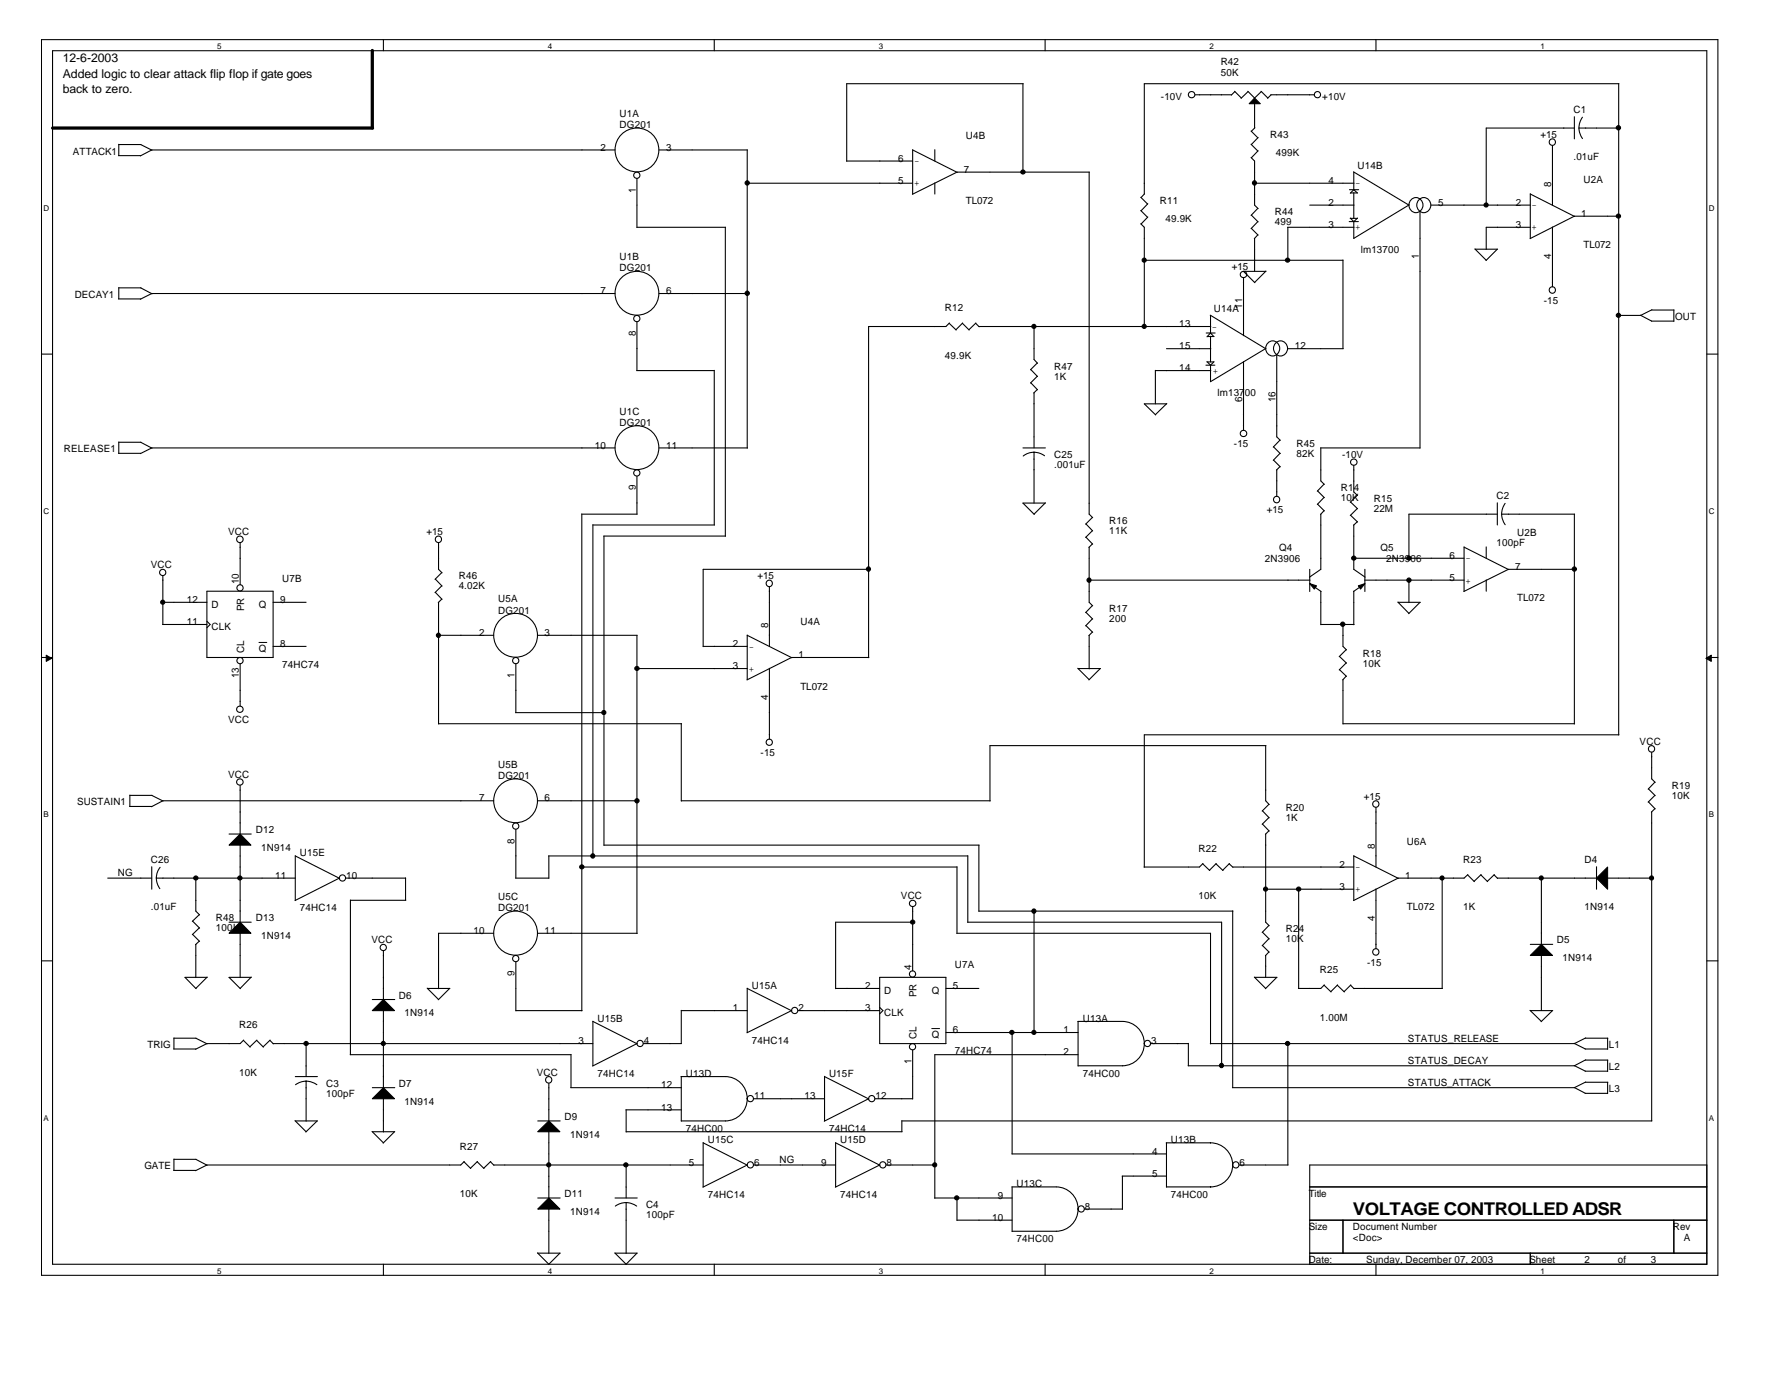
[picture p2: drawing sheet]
<svg xmlns="http://www.w3.org/2000/svg" width="279mm" height="216mm" viewBox="0 0 279 216" stroke-linecap="round" stroke-linejoin="round" font-family="sans-serif">
<g fill="none" stroke="#000" stroke-width=".17">
<path d="M6.5 6.2h262.5v193.5h-262.5zM8.2 7.9h259.1v190h-259.1zM60 6.2v1.7M111.9 6.2v1.7M160.2 13.1v13.9M160.2 13.1h-27.6v12.2M163.7 6.2v1.7M187.2 14.8h5.7M193.4 14.3l1 1M193.4 14.3l-.6 .6M195.4 14.3l1.1 1M195.5 14.3l-1.1 1.1"/>
<path d="M196.5 16.2v3.8M197.5 14.3l1.1 1M197.5 14.3l-1.1 1.1M199 14.8h6.8M199.1 14.8l-.6 .6M215.5 6.2v1.7M246.6 18.3v3.4M247.8 18.4l-.4 .9-.1 .7M253.5 13.1v102M253.6 13.1h-74.4v17.3M18.6 24.4h3.4M18.6 22.6v1.8"/>
<path d="M18.6 22.6h3.5M22 22.6l1.8 .9M96.3 23.5h-72.5l-1.8 .9M99.8 28v7.6M99.8 35.6h13.8M103.2 23.5h13.9M113.6 35.6v48.4M117 28.7h25.9M117 23.5v46.7M132.6 25.2h10.3M142.9 23.4v7M142.9 23.5l7 3.5"/>
<path d="M146.4 23.4v1.8M146.4 28.6v1.8M170.6 26.9v53.6l.5 .6M170.6 26.9h-20.7l-7 3.5M178.7 35l.5 .6v15.6M178.7 33l1 1M178.7 30.9l1 1M179.3 30.3l-.6 .6M179.8 34l-1.1 1.1M179.8 31.9l-1.1 1.1M195.9 24.7l.6 .5v6.9l.5 .6M195.9 22.6l1.1 1"/>
<path d="M195.9 20.5l1.1 1.1M196 33.7l1 1M196 35.8l1 1M196.4 28.7h15.7M196.5 37.3v5.2M196.5 20l-.5 .6M197 32.6l-1.1 1.1M197 34.7l-1.1 1.1M197 36.8l-.6 .6M197 23.6l-1 1.1M197 21.5l-1 1.1M201.7 35.6h10.4"/>
<path d="M201.7 35.6v5.2M205.1 32.1h7M211.3 34.7h1.4M211.3 29.7h1.5M211.5 34.1l.5 .6 .6-.6M211.5 34.2h1.1M211.5 30.2h1.1M212 26.9l8.7 5.2M212 29.7l.6 .5M212 26.9v2.8M212 30.2v4M212 29.7l-.5 .6"/>
<path d="M220.7 32.1l-8.7 5.2v-2.6M221.1 31.2a1.13 1.13 0 0 1 1.8 .9 1.13 1.13 0 0 1-1.8 1 1.22 1.22 0 0 1 0-1.9zM222.3 31.2a1.13 1.13 0 0 1 1.8 .9 1.13 1.13 0 0 1-1.8 1 1.22 1.22 0 0 1 0-1.9zM222.4 33.1v37.1M224.1 32.1h15.6M231 39l1.8 1.7M231 39h3.5M234.5 39l-1.8 1.8M239.7 30.3v7M239.7 30.4l6.9 3.5M239.7 35.6h-6.9v3.5M243.1 22.8v9.3"/>
<path d="M243.1 35.5v9.4M246.6 20h-13.8v12.2M247.3 20l.1 .7 .4 1M247.3 20h6.3M253.6 33.8h-7l-7 3.6M6.5 55.4h1.7M18.6 46.8h3.4M18.6 45v1.8M18.6 45.1h3.5M22 45.1l1.8 .9M96.3 46h-72.5l-1.8 .8M99.7 58h12.2"/>
<path d="M99.8 50.4v7.6M103.2 46h13.9M111.9 58v24.2M148.6 50.6l1.2 1.1M148.7 50.6l-.6 .5h-12.1v51.9M150.7 50.6l1.1 1.1M150.8 50.6l-1.1 1M152.8 50.6l.5 .6M152.8 50.6l-1.1 1M153.3 51.1h36.3M161.4 57.9l1.1 1.1M161.4 59.9l1.1 1.1"/>
<path d="M161.9 51.1v5.2l.6 .6M162.5 56.8l-1.1 1.1M162.5 58.9l-1.1 1.1M179.2 40.7h31.1M181 58h8.6M181 58v5.2M182.7 54.6h6.9M188.9 57.2h1.4M188.9 52.1h1.4M189 56.6l.6 .6 .5-.6M189 56.7h1.1M189.1 52.7h1"/>
<path d="M189.5 49.3l8.7 5.3M189.5 52.1l.6 .6M189.6 49.4v2.8M189.6 52.6v4.1M189.6 52.1l-.6 .6M194.8 43.5v9.1M194.8 56.6v10.8M198.3 42.5h-3.5l1.7 1.8M198.3 42.4l-1.8 1.8M198.3 54.6l-8.7 5.2v-2.7M198.7 53.6a1.13 1.13 0 0 1 1.7 1 1.13 1.13 0 0 1-1.7 .9 1.22 1.22 0 0 1 0-1.9zM199.9 53.6a1.13 1.13 0 0 1 1.8 1 1.13 1.13 0 0 1-1.8 .9 1.22 1.22 0 0 1 0-1.9z"/>
<path d="M200 55.6v12.8l.5 .5M201.7 54.6h8.7M210.3 40.7v13.9M256.9 49.3l1.8 1M258.6 50.3h3.5M258.7 48.5h3.5M258.7 48.5l-1.8 .9h-3.4M262.1 48.5v1.8M267.3 55.4h1.7M18.6 71h3.4M18.6 69.2h3.5M18.6 69.2v1.8"/>
<path d="M22 69.2l1.8 1M96.3 70.1h-72.5l-1.8 .9M99.8 74.6v5.9M103.2 70.1h13.9M160.2 70.1h3.5M161.9 70.8l.7 .1 1 .5M161.9 70.8l-.7 .1-1 .5M161.9 61.5v8.6M161.9 70.8v8M162.5 61l-.6 .5M163.7 78.8h-3.5l1.8 1.7M163.7 78.7l-1.8 1.8"/>
<path d="M182.7 63.2h-3.5l1.8 1.8M182.7 63.2l-1.7 1.7M199.4 72l1.1 1.1M199.4 70l1.1 1M200 73.6v4.1M200.5 73l-.6 .6M200.5 68.9l-1.1 1.1M200.5 71l-1.1 1.1M206.4 76.9l1 1M206.4 78.9l1 1.1M206.8 70.1h15.6M206.9 70.1v5.2l.5 .5"/>
<path d="M207.4 75.8l-1.1 1.1M207.4 77.9l-1.1 1.1M207.4 80l-.6 .5M211.5 78.6l1.1 1.1M212 72.9v4.1l.6 .6M212.6 77.5l-1.1 1.1M212.6 79.6l-1.1 1.1M234.5 78.7v3.5M235.7 78.8l-.4 1-.1 .7M25.5 94.3h6.9M25.5 97.8h6.9M25.5 90.2v7.6"/>
<path d="M32.4 92.6h10.4v10.3h-10.4zM32.4 97.3l.5 .5-.5 .5M37.6 85v6.5M42.8 94.3h5.1M68.2 90.7l1 1.1M68.2 92.7l1 1.1M68.7 85v4.1l.5 .6M68.7 94.3v19.1M68.7 99.5h8.6M69.2 89.6l-1.1 1.1M69.2 91.7l-1.1 1.1M69.2 93.8l-.6 .5"/>
<path d="M84.2 99.5h15.6M91.1 80.5h8.7M91.1 80.5v77.8M92.9 82.2v51.8M92.9 82.2h19M94.5 83.9h19.1M94.6 83.9v48.5M99.8 99.5v46.7M117 99.4v7M117 99.5l7 3.5M120.5 91.9v9.3M136.1 89.1h-26v12.1"/>
<path d="M170.1 82l1 1.1M170.1 84.1l1 1.1M170.1 95.9l1 1M170.1 97.9l1 1.1M170.6 85.7v8.6l.5 .6M170.6 99.5v5.2M170.6 90.8h34.6M171.1 81l-1.1 1.1M171.1 83.1l-1.1 1M171.1 85.2l-.6 .5M171.1 94.8l-1.1 1.1M171.1 96.9l-1.1 1.1"/>
<path d="M171.1 99l-.6 .5M205.1 89.1v3.5M205.1 91.4l1.8 1.2M206.9 80.5v8.6l-1.8 1.3M206.9 92.6v5.2M206.9 97.8h5.2M210.3 97.8v3.4l.6 .6M211.5 80.7l1.1 1M212 82.2v6.9l1.8 1.3M212 92.6v5.2M212 87.4h17.3M212.6 81.7l-.6 .5"/>
<path d="M213.7 90.8h15.6M213.8 89.1v3.5M213.8 91.4l-1.8 1.2M218.9 94.3l1.8 1.7M219 94.3h3.4M220.7 90.8v3.5M222.4 94.3l-1.8 1.8M229.3 85.6v7M229.3 85.7l7 3.5M232.8 85.6v1.8M232.8 90.8v1.8M234.5 80.5h-13.8v6.9"/>
<path d="M235.2 80.5l.1 .7 .4 1M235.2 80.5h11.4M246.6 80.5v32.9M246.6 89.1h-10.4l-6.9 3.5M6.5 102.9h1.7M37.6 104v6.6M42.8 101.2h5.1M68.7 113.3h38M80.7 111.6h13.9M80.8 104v7.6M99.8 104.7h17.2M106.7 113.3v12.1"/>
<path d="M110.1 101.2h6.9M120.5 104.6v11.1M136.1 102.9h-12.1l-7 3.6M168.8 104.6l1.8 1.8M168.8 104.7h3.6M172.3 104.7l-1.8 1.8M198.2 116.7v8.7l.6 .6M198.3 116.7h-43.3v8.7M209.8 102.8l1.1 1M209.8 104.8l1.1 1.1M210.3 106.4v7M210.3 113.3h36.3"/>
<path d="M210.8 101.7l-1.1 1.1M210.8 103.8l-1.1 1.1M210.8 105.9l-.5 .6M253.6 115h-74.4v20.8M258.7 117.8v4.1l.5 .6M267.3 102.9h1.7M16.9 137.5h6.9M20.3 126.3h3.5M20.3 124.5h3.5M20.3 124.5v1.8M23.8 135.7v3.5M23.8 124.5l1.7 .9"/>
<path d="M24.5 137.5l.1 .7 .4 .9M24.5 137.5h21.7M25.1 135.8l-.5 .9-.1 .8M30.7 137.5v5.1l.6 .6M35.9 130.6h3.4M37.6 123v7.6M37.6 132.3v12.1M46.2 134l7 3.5M46.2 134v7M53.1 137.5l-6.9 3.5M54.2 137.5h9.3M63.5 137.4v3.6"/>
<path d="M77.3 125.4h-51.8l-1.8 .9M80.7 137.5h5.3M80.8 129.9v7.6M84.2 125.4h15.6M85.9 134h65.7M86 134v3.5M91.1 135.7h58.8M94.6 132.3h58.7M106.7 125.4h48.4M149.9 135.7v10.4M151.6 134v10.4M153.3 132.3v10.4"/>
<path d="M188.4 135.2l1.1 1.1M188.4 135.2l-.5 .5h-8.7M190.4 135.2l1.1 1.1M190.5 135.2l-1.1 1.1M192.5 135.2l.6 .6M192.5 135.2l-1 1.1M193.1 135.7h18.9M197.7 126.9l1.1 1.1M197.7 129l1.1 1.1M198.2 130.6v13.8l.6 .5M198.2 139.2h13.8M198.7 125.9l-1 1.1"/>
<path d="M198.7 128l-1 1.1M198.7 130.1l-.5 .5M203.4 139.2v15.6M212 134v7M212 134l7 3.5M215.5 126.4v9.3M215.5 139.2v9.3M225.9 137.4v17.4M229.8 137l1.1 1M229.9 136.9l-.6 .6h-10.3l-7 3.5M231.9 137l1.1 1M232 136.9l-1.1 1.1"/>
<path d="M234 137l.5 .5M234 136.9l-1.1 1.1M234.5 137.5h15.5M241.4 137.4v10.5M250 135.7v3.5M251.7 137.5h7M258.2 123.5l1 1.1M258.2 125.5l1 1.1M258.7 127.1v48.4M259.2 122.5l-1.1 1.1M259.2 124.5l-1.1 1.1M259.2 126.6l-.6 .6"/>
<path d="M6.5 150.4h1.7M30.2 144.2l1.1 1.1M30.2 146.3l1.1 1.1M30.7 147.9v5.2M31.2 143.2l-1.1 1.1M31.2 145.3l-1.1 1M31.2 147.3l-.6 .6M32.4 153h-3.4l1.7 1.8M32.4 153l-1.7 1.8M35.9 144.4h3.4M37.6 146.1v7M39.3 153h-3.4l1.8 1.8"/>
<path d="M39.3 153l-1.7 1.8M54.9 140.9v24.2M54.9 141h8.7M58.3 156.5h3.5M60 148.9v7.6M60 158.2v12.1M66.9 154.7l1.8 1.8M66.9 154.8h3.6M70.4 154.8l-1.8 1.7M77.3 146.1h-8.6v8.7M80.8 158.2h10.4M80.8 150.6v7.7"/>
<path d="M84.2 146.1h15.6M92.9 159.9l6.9 3.5M92.9 159.9v7M106.7 158.2h10.3M106.7 158.2v5.2h-5.9M117 154.7v7M117 154.8l7 3.5M124 158.2l-7 3.5M125 158.2h12.8M130.9 154.8h6.9M137.8 153h10.3v10.4h-10.3zM137.8 157.7l.5 .5-.5 .5"/>
<path d="M142.9 142v10M143 144.4h-12.1v10.4M148.1 154.8h5.2M149.8 146.1h39.8v17.3M151.5 144.4h39.8v22.5M153.3 142.6h39.8M161.9 142.6v19.1M168.8 159.9h7a3.5 3.5 0 0 1 3.4 3.5 3.5 3.5 0 0 1-3.4 3.5M168.8 159.9v7M193.1 142.6v27.7M196.4 153l1.8 1.8M196.5 153h3.5"/>
<path d="M197.7 145.9l1.1 1.1M197.7 148l1.1 1.1M198.2 149.6v3.4M198.7 144.9l-1 1.1M198.7 147l-1 1.1M198.7 149l-.5 .6M200 153l-1.8 1.8M207.4 154.2l1.1 1.1M207.4 154.2l-.5 .6h-3.6M209.4 154.2l1.1 1.1M209.5 154.2l-1.1 1.1M211.5 154.2l.6 .6"/>
<path d="M211.6 154.2l-1.1 1.1M212 154.8h13.9M239.6 158.2l1.8 1.7M239.7 158.2h3.5M239.7 147.9h3.5M241.4 149.5v8.7M243.1 158.2l-1.7 1.8M267.3 150.4h1.7M27.2 164.2h3.5M27.2 162.5h3.5M27.2 162.5v1.7M30.7 162.5l1.7 .9"/>
<path d="M38.1 162.9l1.1 1M38.2 162.8l-.6 .6h-5.2l-1.8 .9M40.2 162.9l1.1 1M40.2 162.8l-1.1 1.1M42.3 162.9l.5 .5M42.3 162.8l-1.1 1.1M42.8 163.4h50.1M46.2 175.5l1.7 1.7M46.2 175.5h3.5M46.2 168.6h3.5M47.9 169.3l.8 .1 .9 .4M47.9 169.3l-.7 .1-.9 .4"/>
<path d="M47.9 163.4v5.2M47.9 169.3v6.2M49.7 175.5l-1.8 1.7M54.8 165.1h34.6M58.3 177.1l1.7 1.8M58.3 177.2h3.5M58.3 170.3h3.5M60 172v5.2M61.8 177.2l-1.8 1.8M84.2 175.5h3.5M86 169.6v5.9M86 177.1v10.5"/>
<path d="M89.4 170.3h17.3M89.4 165.1v5.2M98 173.8h8.7M98.1 177.2h43.2M98.1 173.8v3.4M99.8 163.4l-7 3.5M106.7 168.6h6.9a3.5 3.5 0 0 1 3.4 3.4 3.5 3.5 0 0 1-3.4 3.5M106.7 175.5h6.9M106.7 168.6v6.9M110.1 178.9l7 3.5M110.1 178.9v6.9M118 172h11.1"/>
<path d="M129.1 168.6l7 3.5M129.1 168.5v7M130.9 178.9l6.9 3.5M130.9 178.9v6.9M136 172l-6.9 3.5M137.1 172h5.8M141.2 175.5h117.5M141.2 175.5v1.7M142.9 164.4v7.7M148.1 161.7h20.7M158.5 161.6v19.1M168.8 165.1h-22.4v22.5"/>
<path d="M168.8 166.9h7M180.2 163.4h5.9M182.6 178.9h7a3.5 3.5 0 0 1 3.5 3.5 3.5 3.5 0 0 1-3.5 3.4M182.7 178.9v7M186.1 163.3v3.6M201.7 163.3v19.1M246.5 163.3l1.8 .9M246.5 166.8l1.8 .9M246.5 170.2l1.8 1M248.3 164.2h3.5M248.3 167.7h3.5M248.3 171.2h3.5"/>
<path d="M248.3 162.5h3.5M248.3 166h3.5M248.3 169.4h3.5M248.3 162.5l-1.7 .9h-57.1M248.3 169.4l-1.7 .9h-53.6M248.3 165.9l-1.7 1h-60.5M251.8 162.5v1.8M251.8 166v1.7M251.8 169.4v1.8M27.2 183.2h3.5M27.2 181.5v1.7M27.2 181.5h3.5"/>
<path d="M30.7 181.5l1.7 .9M32.4 182.4l-1.8 .9M60 197.9v1.8M72.7 181.9l1 1M72.7 181.8l-.5 .6h-39.8M74.7 181.9l1.1 1M74.8 181.8l-1.1 1.1M76.8 181.9l.6 .5M76.9 181.8l-1.1 1.1M77.3 182.4h32.8M84.2 196.2l1.8 1.7M84.2 196.2h3.5"/>
<path d="M84.2 187.6h3.5M86 189.3v6.9M87.7 196.2l-1.8 1.8M96.3 196.2l1.8 1.7M96.3 196.2h3.5M96.3 187.6h3.5M98.1 188.3l.7 .1 .9 .4M98.1 188.3l-.8 .1-.9 .4M98.1 182.4v5.2M98.1 188.3v7.9M99.8 196.2l-1.8 1.8M111.9 197.9v1.8"/>
<path d="M117 182.4l-6.9 3.5M118 182.4h12.9M137.8 182.4l-7 3.5M138.8 182.4h7.6M146.4 187.6h12.1M149.9 191h8.6M149.9 187.6v3.5M158.5 185.8h6.9a3.5 3.5 0 0 1 3.4 3.5 3.5 3.5 0 0 1-3.4 3.5M158.5 180.7h24.2M158.5 185.8v7M158.5 192.8h7M163.7 197.9v1.8"/>
<path d="M169.9 189.3h5.9M175.7 184.1h7M175.8 184.1v5.2M182.7 185.8h6.9M194.1 182.4h7.6M205.1 185.8h62.2M205.1 191h62.2M205.1 196.2h62.2M210.3 191v5.2M215.5 197.9v1.8M239.7 196.2v1.7M262.1 191v5.2"/>
<path d="M267.3 182.4h-62.2v15.5"/>
<circle cx="186.6" cy="14.8" r=".5"/>
<circle cx="206.3" cy="14.8" r=".49"/>
<circle cx="99.7" cy="27.4" r=".49"/>
<circle cx="99.8" cy="23.5" r="3.4"/>
<circle cx="243.1" cy="22.2" r=".5"/>
<circle cx="99.7" cy="49.9" r=".49"/>
<circle cx="99.8" cy="45.9" r="3.4"/>
<circle cx="194.8" cy="43" r=".5"/>
<circle cx="243.1" cy="45.4" r=".5"/>
<circle cx="99.7" cy="74" r=".49"/>
<circle cx="99.8" cy="70.1" r="3.4"/>
<circle cx="194.8" cy="67.9" r=".5"/>
<circle cx="199.9" cy="78.2" r=".5"/>
<circle cx="212" cy="72.4" r=".5"/>
<circle cx="25.5" cy="89.6" r=".49"/>
<circle cx="37.6" cy="84.4" r=".51"/>
<circle cx="37.6" cy="92" r=".49"/>
<circle cx="68.6" cy="84.4" r=".5"/>
<circle cx="80.7" cy="99.5" r="3.4"/>
<circle cx="120.5" cy="91.3" r=".5"/>
<circle cx="37.6" cy="111" r=".5"/>
<circle cx="37.6" cy="103.4" r=".49"/>
<circle cx="80.8" cy="103.4" r=".49"/>
<circle cx="120.5" cy="116.2" r=".49"/>
<circle cx="258.6" cy="117.2" r=".5"/>
<circle cx="37.6" cy="122.4" r=".5"/>
<circle cx="53.6" cy="137.5" r=".49"/>
<circle cx="80.7" cy="125.4" r="3.4"/>
<circle cx="80.8" cy="129.3" r=".49"/>
<circle cx="215.5" cy="125.9" r=".5"/>
<circle cx="60" cy="148.3" r=".49"/>
<circle cx="80.7" cy="146.1" r="3.4"/>
<circle cx="80.8" cy="150.1" r=".49"/>
<circle cx="124.5" cy="158.2" r=".49"/>
<circle cx="142.9" cy="152.5" r=".49"/>
<circle cx="142.9" cy="141.4" r=".5"/>
<circle cx="215.5" cy="149" r=".5"/>
<circle cx="85.9" cy="169.1" r=".5"/>
<circle cx="100.2" cy="163.4" r=".49"/>
<circle cx="117.5" cy="172" r=".49"/>
<circle cx="136.5" cy="172" r=".49"/>
<circle cx="142.9" cy="163.9" r=".49"/>
<circle cx="179.7" cy="163.4" r=".49"/>
<circle cx="117.5" cy="182.4" r=".49"/>
<circle cx="138.3" cy="182.4" r=".49"/>
<circle cx="169.3" cy="189.3" r=".49"/>
<circle cx="193.5" cy="182.4" r=".49"/>
</g>
<g fill="#000" stroke="#000" stroke-width=".16">
<path d="M7.2 102.6l.9 .5-.9 .4z" fill-rule="evenodd"/>
<path d="M267.2 103.1l.8-.5v.9z" fill-rule="evenodd"/>
</g>
<path d="M58.3 7.9v12.1M8.2 20h50.2" fill="none" stroke="#000" stroke-width=".51"/>
<g fill="#000" stroke="#000" stroke-width=".17">
<path d="M196.5 15.3l.9 .9h-1.8z" fill-rule="evenodd"/>
<path d="M205.1 91.4l1.1 .3-.4 .5z" fill-rule="evenodd"/>
<path d="M212.7 91.7l1.1-.3-.7 .8z" fill-rule="evenodd"/>
<path d="M37.6 130.6l1.7 1.7h-3.4z" fill-rule="evenodd"/>
<path d="M250 137.5l1.8-1.8v3.5z" fill-rule="evenodd"/>
<path d="M37.6 144.4l1.7 1.7h-3.4z" fill-rule="evenodd"/>
<path d="M60 156.5l1.8 1.7h-3.5z" fill-rule="evenodd"/>
<path d="M241.4 147.9l1.7 1.7h-3.4z" fill-rule="evenodd"/>
<path d="M60 170.3l1.8 1.7h-3.5z" fill-rule="evenodd"/>
<path d="M84.2 177.2l1.8-1.7 1.7 1.7z" fill-rule="evenodd"/>
<path d="M86 187.6l1.7 1.7h-3.5z" fill-rule="evenodd"/>
<circle cx="117" cy="28.6" r=".33"/>
<circle cx="160.2" cy="26.9" r=".33"/>
<circle cx="196.5" cy="28.6" r=".33"/>
<circle cx="232.7" cy="32.1" r=".32"/>
<circle cx="253.5" cy="20" r=".33"/>
<circle cx="253.5" cy="33.8" r=".33"/>
<circle cx="117" cy="45.9" r=".33"/>
<circle cx="161.9" cy="51.1" r=".32"/>
<circle cx="179.2" cy="51.1" r=".32"/>
<circle cx="179.2" cy="40.7" r=".32"/>
<circle cx="201.7" cy="40.7" r=".33"/>
<circle cx="253.5" cy="49.4" r=".33"/>
<circle cx="25.5" cy="94.3" r=".32"/>
<circle cx="68.7" cy="99.5" r=".33"/>
<circle cx="136" cy="89.1" r=".33"/>
<circle cx="170.5" cy="90.8" r=".33"/>
<circle cx="210.3" cy="97.7" r=".33"/>
<circle cx="212" cy="87.4" r=".33"/>
<circle cx="220.7" cy="90.8" r=".33"/>
<circle cx="220.7" cy="87.4" r=".33"/>
<circle cx="246.6" cy="89.1" r=".33"/>
<circle cx="94.6" cy="111.6" r=".32"/>
<circle cx="99.8" cy="104.7" r=".33"/>
<circle cx="30.7" cy="137.5" r=".33"/>
<circle cx="37.6" cy="137.5" r=".33"/>
<circle cx="91.1" cy="135.7" r=".33"/>
<circle cx="92.8" cy="134" r=".33"/>
<circle cx="99.8" cy="125.4" r=".33"/>
<circle cx="198.2" cy="139.2" r=".32"/>
<circle cx="203.4" cy="139.2" r=".33"/>
<circle cx="225.8" cy="137.5" r=".32"/>
<circle cx="241.4" cy="137.5" r=".32"/>
<circle cx="258.7" cy="137.5" r=".32"/>
<circle cx="142.9" cy="144.4" r=".33"/>
<circle cx="161.9" cy="142.6" r=".33"/>
<circle cx="48" cy="163.4" r=".33"/>
<circle cx="60" cy="163.4" r=".32"/>
<circle cx="158.5" cy="161.6" r=".33"/>
<circle cx="161.9" cy="161.6" r=".32"/>
<circle cx="191.3" cy="166.8" r=".33"/>
<circle cx="201.7" cy="163.4" r=".33"/>
<circle cx="85.9" cy="182.4" r=".32"/>
<circle cx="98" cy="182.4" r=".33"/>
<circle cx="146.4" cy="182.4" r=".32"/>
<circle cx="149.8" cy="187.5" r=".33"/>
</g>
<path d="M40.6 100.6h1.2M145.9 161h1.3" fill="none" stroke="#000" stroke-width=".16"/>
<text font-size="2.8" x="211.9" y="190.3">VOLTAGE CONTROLLED ADSR</text>
<g font-size="1.9">
<text x="9.8" y="9.8">12-6-2003</text>
<text x="9.8" y="12.1">Added logic to clear attack flip flop if gate goes</text>
<text x="9.8" y="14.5">back to zero.</text>
</g>
<g font-size="1.6">
<text x="191.2" y="10.2">R42</text>
<text x="191.2" y="11.9">50K</text>
<text x="181.8" y="15.6">-10V</text>
<text x="207.1" y="15.6">+10V</text>
<text x="246.4" y="17.7">C1</text>
<text x="94.1" y="23.6">2</text>
<text x="97" y="18.3">U1A</text>
<text x="97" y="20.1">DG201</text>
<text x="104.3" y="23.6">3</text>
<text x="151.3" y="21.8">U4B</text>
<text x="198.9" y="21.6">R43</text>
<text x="241.3" y="21.6">+15</text>
<text x="11.4" y="24.2">ATTACK1</text>
<text x="140.7" y="25.3">6</text>
<text x="140.7" y="28.8">5</text>
<text x="143.2" y="29.2">+</text>
<text x="143.2" y="25.7">-</text>
<text x="151" y="27.1">7</text>
<text x="199.8" y="24.4">499K</text>
<text x="208.1" y="28.8">4</text>
<text x="212.3" y="29.2">-</text>
<text x="212.6" y="26.5">U14B</text>
<text x="243" y="29.3" transform="rotate(-90 243 29.3)">8</text>
<text x="246.4" y="25.1">.01uF</text>
<text x="248" y="28.7">U2A</text>
<text x="99.6" y="30.2" transform="rotate(-90 99.6 30.2)">1</text>
<text x="151.3" y="32">TL072</text>
<text x="181.7" y="32">R11</text>
<text x="182.5" y="34.8">49.9K</text>
<text x="199.6" y="33.7">R44</text>
<text x="199.6" y="35.3">499</text>
<text x="208.1" y="32.2">2</text>
<text x="208.1" y="35.7">3</text>
<text x="225.2" y="32.2">5</text>
<text x="237.4" y="32.2">2</text>
<text x="237.4" y="35.7">3</text>
<text x="239.9" y="32.6">-</text>
<text x="247.6" y="34">1</text>
<text x="97" y="40.8">U1B</text>
<text x="212.3" y="36.1">+</text>
<text x="213.1" y="39.6">lm13700</text>
<text x="222.2" y="40.6" transform="rotate(-90 222.2 40.6)">1</text>
<text x="239.9" y="36.1">+</text>
<text x="243" y="40.6" transform="rotate(-90 243 40.6)">4</text>
<text x="248" y="38.9">TL072</text>
<text x="11.7" y="46.7">DECAY1</text>
<text x="94.1" y="46.1">7</text>
<text x="97" y="42.5">DG201</text>
<text x="104.3" y="46.1">6</text>
<text x="192.9" y="42.3">+15</text>
<text x="241.8" y="47.5">-15</text>
<text x="99.6" y="52.6" transform="rotate(-90 99.6 52.6)">8</text>
<text x="148" y="48.7">R12</text>
<text x="184.7" y="51.2">13</text>
<text x="189.8" y="51.6">-</text>
<text x="190.1" y="48.9">U14A</text>
<text x="194.6" y="48.3" transform="rotate(-90 194.6 48.3)">11</text>
<text x="262.3" y="50.1">OUT</text>
<text x="148" y="56.2">49.9K</text>
<text x="165.1" y="57.9">R47</text>
<text x="165.1" y="59.4">1K</text>
<text x="184.7" y="54.7">15</text>
<text x="184.7" y="58.1">14</text>
<text x="189.9" y="58.5">+</text>
<text x="202.8" y="54.7">12</text>
<text x="97" y="65">U1C</text>
<text x="190.7" y="62">lm13700</text>
<text x="194.6" y="63" transform="rotate(-90 194.6 63)">6</text>
<text x="199.8" y="63" transform="rotate(-90 199.8 63)">16</text>
<text x="10" y="70.8">RELEASE1</text>
<text x="93.2" y="70.2">10</text>
<text x="97" y="66.7">DG201</text>
<text x="104.3" y="70.2">11</text>
<text x="165.1" y="71.7">C25</text>
<text x="193.3" y="70">-15</text>
<text x="203.1" y="70">R45</text>
<text x="203.1" y="71.5">82K</text>
<text x="210.2" y="71.7">-10V</text>
<text x="99.6" y="76.8" transform="rotate(-90 99.6 76.8)">9</text>
<text x="165.1" y="73.3">.001uF</text>
<text x="210" y="76.9">R14</text>
<text x="35.7" y="83.8">VCC</text>
<text x="66.8" y="83.8">+15</text>
<text x="173.7" y="82.1">R16</text>
<text x="173.7" y="83.6">11K</text>
<text x="198.4" y="80.3">+15</text>
<text x="210" y="78.4">10K</text>
<text x="215.2" y="78.6">R15</text>
<text x="215.2" y="80.2">22M</text>
<text x="234.4" y="78.1">C2</text>
<text x="237.6" y="83.9">U2B</text>
<text x="23.6" y="89">VCC</text>
<text x="198.1" y="87.9">2N3906</text>
<text x="200.3" y="86.2">Q4</text>
<text x="216.2" y="86.2">Q5</text>
<text x="217.1" y="87.9">2N3906</text>
<text x="227" y="87.5">6</text>
<text x="229.5" y="87.9">-</text>
<text x="234.4" y="85.5">100pF</text>
<text x="237.3" y="89.2">7</text>
<text x="29.3" y="94.4">12</text>
<text x="33.1" y="95.2">D</text>
<text x="37.4" y="91.5" transform="rotate(-90 37.4 91.5)">10</text>
<text x="38.2" y="95.7" transform="rotate(-90 38.2 95.7)">PR</text>
<text x="40.6" y="95.2">Q</text>
<text x="43.9" y="94.4">9</text>
<text x="44.2" y="91.1">U7B</text>
<text x="71.8" y="90.7">R46</text>
<text x="71.8" y="92.2">4.02K</text>
<text x="78" y="94.3">U5A</text>
<text x="118.6" y="90.7">+15</text>
<text x="173.7" y="95.9">R17</text>
<text x="227" y="90.9">5</text>
<text x="229.5" y="91.4">+</text>
<text x="237.6" y="94.1">TL072</text>
<text x="29.3" y="97.9">11</text>
<text x="33.1" y="98.6">CLK</text>
<text x="43.9" y="101.3">8</text>
<text x="75.1" y="99.6">2</text>
<text x="78" y="96.1">DG201</text>
<text x="85.3" y="99.6">3</text>
<text x="114.8" y="101.3">2</text>
<text x="117.3" y="101.7">-</text>
<text x="120.3" y="98.4" transform="rotate(-90 120.3 98.4)">8</text>
<text x="125.3" y="97.8">U4A</text>
<text x="173.7" y="97.5">200</text>
<text x="37.4" y="106.2" transform="rotate(-90 37.4 106.2)">13</text>
<text x="38.2" y="102.2" transform="rotate(-90 38.2 102.2)">CL</text>
<text x="40.6" y="102.1">Q</text>
<text x="44.2" y="104.5">74HC74</text>
<text x="80.6" y="106.2" transform="rotate(-90 80.6 106.2)">1</text>
<text x="114.8" y="104.8">3</text>
<text x="117.3" y="105.2">+</text>
<text x="125.1" y="103">1</text>
<text x="125.3" y="108">TL072</text>
<text x="213.4" y="102.8">R18</text>
<text x="213.4" y="104.4">10K</text>
<text x="35.7" y="113.2">VCC</text>
<text x="120.3" y="109.6" transform="rotate(-90 120.3 109.6)">4</text>
<text x="119.1" y="118.3">-15</text>
<text x="256.8" y="116.6">VCC</text>
<text x="35.7" y="121.8">VCC</text>
<text x="75.1" y="125.5">7</text>
<text x="78" y="120.2">U5B</text>
<text x="78" y="122">DG201</text>
<text x="85.3" y="125.5">6</text>
<text x="213.6" y="125.3">+15</text>
<text x="261.8" y="123.5">R19</text>
<text x="261.8" y="125.1">10K</text>
<text x="12.1" y="126.1">SUSTAIN1</text>
<text x="40" y="130.4">D12</text>
<text x="201.4" y="127">R20</text>
<text x="201.4" y="128.5">1K</text>
<text x="18.4" y="137.2">NG</text>
<text x="23.6" y="135.1">C26</text>
<text x="40.9" y="133.2">1N914</text>
<text x="43.1" y="137.6">11</text>
<text x="46.9" y="134.1">U15E</text>
<text x="54.2" y="137.6">10</text>
<text x="80.6" y="132.1" transform="rotate(-90 80.6 132.1)">8</text>
<text x="187.7" y="133.3">R22</text>
<text x="209.8" y="135.8">2</text>
<text x="212.3" y="136.3">-</text>
<text x="215.3" y="132.9" transform="rotate(-90 215.3 132.9)">8</text>
<text x="220" y="137.6">1</text>
<text x="220.3" y="132.3">U6A</text>
<text x="229.2" y="135.1">R23</text>
<text x="248.2" y="135.1">D4</text>
<text x="23.6" y="142.5">.01uF</text>
<text x="46.9" y="142.7">74HC14</text>
<text x="78" y="141">U5C</text>
<text x="78" y="142.7">DG201</text>
<text x="141.1" y="140.8">VCC</text>
<text x="187.7" y="140.8">10K</text>
<text x="209.8" y="139.3">3</text>
<text x="212.3" y="139.7">+</text>
<text x="220.3" y="142.5">TL072</text>
<text x="229.2" y="142.5">1K</text>
<text x="248.2" y="142.5">1N914</text>
<text x="33.8" y="144.2">R48</text>
<text x="33.8" y="145.8">100K</text>
<text x="40" y="144.2">D13</text>
<text x="40.9" y="147">1N914</text>
<text x="58.2" y="147.7">VCC</text>
<text x="74.2" y="146.2">10</text>
<text x="85.3" y="146.2">11</text>
<text x="201.4" y="146">R24</text>
<text x="201.4" y="147.5">10K</text>
<text x="215.3" y="144.2" transform="rotate(-90 215.3 144.2)">4</text>
<text x="243.8" y="147.7">D5</text>
<text x="80.6" y="152.8" transform="rotate(-90 80.6 152.8)">9</text>
<text x="117.8" y="154.8">U15A</text>
<text x="135.5" y="154.9">2</text>
<text x="138.5" y="155.6">D</text>
<text x="142.7" y="151.9" transform="rotate(-90 142.7 151.9)">4</text>
<text x="145.9" y="155.6">Q</text>
<text x="149.2" y="154.9">5</text>
<text x="149.6" y="151.5">U7A</text>
<text x="206.7" y="152.4">R25</text>
<text x="214.1" y="151.2">-15</text>
<text x="244.7" y="150.5">1N914</text>
<text x="37.5" y="161">R26</text>
<text x="62.5" y="156.3">D6</text>
<text x="63.4" y="159.1">1N914</text>
<text x="93.6" y="160">U15B</text>
<text x="114.8" y="158.3">1</text>
<text x="125.1" y="158.3">2</text>
<text x="135.5" y="158.3">3</text>
<text x="138.5" y="159.1">CLK</text>
<text x="143.6" y="156.1" transform="rotate(-90 143.6 156.1)">PR</text>
<text x="149.2" y="161.8">6</text>
<text x="166.6" y="161.8">1</text>
<text x="169.6" y="160">U13A</text>
<text x="206.7" y="159.8">1.00M</text>
<text x="23.1" y="164.1">TRIG</text>
<text x="90.6" y="163.5">3</text>
<text x="100.8" y="163.5">4</text>
<text x="117.8" y="163.4">74HC14</text>
<text x="142.7" y="166.6" transform="rotate(-90 142.7 166.6)">1</text>
<text x="143.6" y="162.7" transform="rotate(-90 143.6 162.7)">CL</text>
<text x="145.9" y="162.5">Q</text>
<text x="149.6" y="165">74HC74</text>
<text x="166.6" y="165.2">2</text>
<text x="180.3" y="163.5">3</text>
<text x="220.5" y="166.5">STATUS_DECAY</text>
<text x="220.5" y="163.1">STATUS_RELEASE</text>
<text x="252" y="164.1">L1</text>
<text x="252" y="167.6">L2</text>
<text x="37.5" y="168.4">10K</text>
<text x="51.1" y="170.1">C3</text>
<text x="51.1" y="171.7">100pF</text>
<text x="62.5" y="170.1">D7</text>
<text x="63.4" y="172.9">1N914</text>
<text x="84.1" y="168.4">VCC</text>
<text x="93.6" y="168.6">74HC14</text>
<text x="103.5" y="170.4">12</text>
<text x="103.5" y="173.9">13</text>
<text x="107.4" y="168.6">U13D</text>
<text x="118.1" y="172.1">11</text>
<text x="126" y="172.1">13</text>
<text x="129.8" y="168.6">U15F</text>
<text x="137.1" y="172.1">12</text>
<text x="169.6" y="168.6">74HC00</text>
<text x="220.5" y="170">STATUS_ATTACK</text>
<text x="252" y="171">L3</text>
<text x="88.4" y="175.3">D9</text>
<text x="89.3" y="178.1">1N914</text>
<text x="107.4" y="177.2">74HC00</text>
<text x="110.9" y="178.9">U15C</text>
<text x="129.8" y="177.2">74HC14</text>
<text x="131.6" y="178.9">U15D</text>
<text x="183.4" y="178.9">U13B</text>
<text x="22.6" y="183.1">GATE</text>
<text x="72" y="180">R27</text>
<text x="107.9" y="182.5">5</text>
<text x="118.1" y="182.5">6</text>
<text x="122.1" y="182.1">NG</text>
<text x="128.6" y="182.5">9</text>
<text x="138.9" y="182.5">8</text>
<text x="159.2" y="185.9">U13C</text>
<text x="180.4" y="180.8">4</text>
<text x="180.4" y="184.2">5</text>
<text x="194.1" y="182.5">6</text>
<text x="72" y="187.4">10K</text>
<text x="88.4" y="187.4">D11</text>
<text x="89.3" y="190.2">1N914</text>
<text x="101.2" y="189.1">C4</text>
<text x="101.2" y="190.7">100pF</text>
<text x="110.9" y="187.6">74HC14</text>
<text x="131.6" y="187.6">74HC14</text>
<text x="155.4" y="191.1">10</text>
<text x="156.3" y="187.7">9</text>
<text x="169.9" y="189.4">8</text>
<text x="183.4" y="187.6">74HC00</text>
<text x="205" y="187.4">Title</text>
<text x="159.2" y="194.5">74HC00</text>
<text x="205" y="192.6">Size</text>
<text x="205" y="197.8">Date:</text>
<text x="211.9" y="192.6">Document Number</text>
<text x="211.9" y="194.4">&lt;Doc&gt;</text>
<text x="214" y="197.8">Sunday, December 07, 2003</text>
<text x="239.5" y="197.8">Sheet</text>
<text x="248.2" y="197.8">2</text>
<text x="253.4" y="197.8">of</text>
<text x="258.5" y="197.8">3</text>
<text x="262" y="192.6">Rev</text>
<text x="263.7" y="194.4">A</text>
</g>
<g font-size="1.3">
<text x="34" y="7.7">5</text>
<text x="85.8" y="7.7">4</text>
<text x="137.6" y="7.7">3</text>
<text x="189.4" y="7.7">2</text>
<text x="241.3" y="7.7">1</text>
<text x="6.8" y="33">D</text>
<text x="267.6" y="33">D</text>
<text x="6.8" y="80.5">C</text>
<text x="267.6" y="80.5">C</text>
<text x="6.8" y="128">B</text>
<text x="267.6" y="128">B</text>
<text x="6.8" y="175.5">A</text>
<text x="267.6" y="175.5">A</text>
<text x="34" y="199.4">5</text>
<text x="85.8" y="199.4">4</text>
<text x="137.6" y="199.4">3</text>
<text x="189.4" y="199.4">2</text>
<text x="241.3" y="199.4">1</text>
</g>
</svg>
